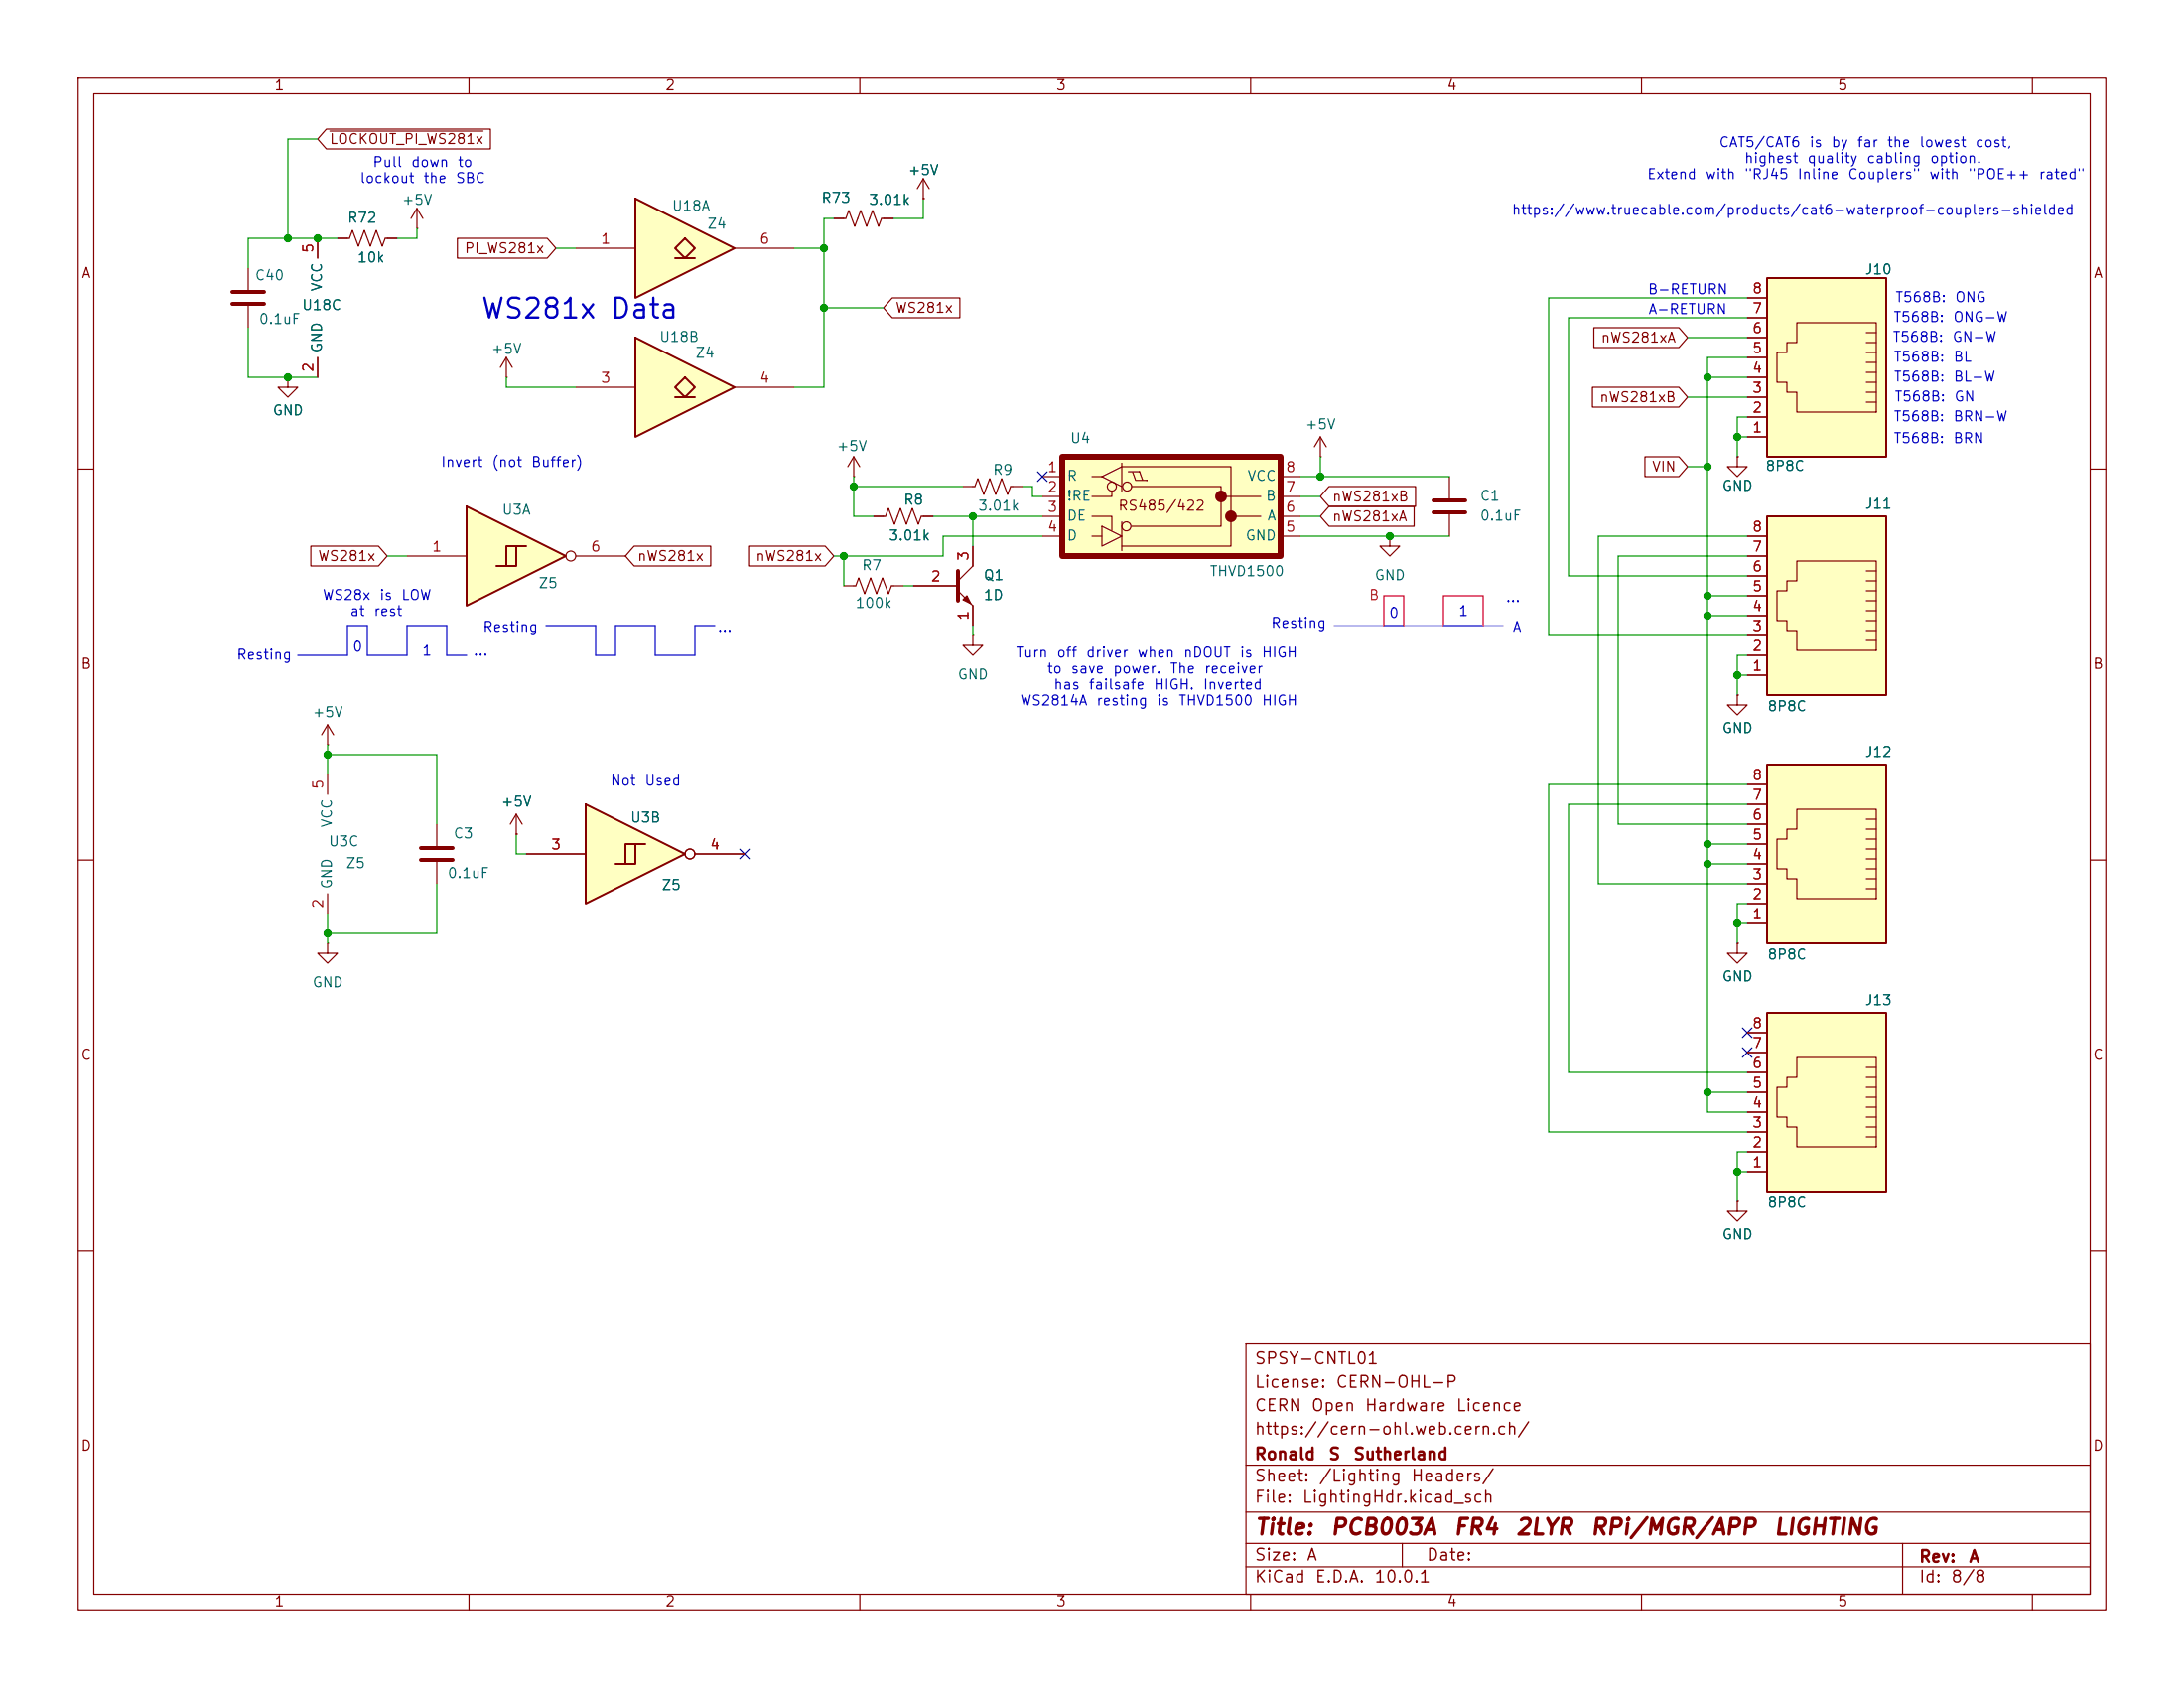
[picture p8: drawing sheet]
<svg xmlns="http://www.w3.org/2000/svg" width="279mm" height="216mm" viewBox="0 0 279 216" stroke-linecap="round" stroke-linejoin="round" font-family="sans-serif">
<g fill="none" stroke="#840000" stroke-width=".15">
<path d="M10 10h259.4v195.9h-259.4zM12 12h255.4v191.9h-255.4zM60 10v2M110 10v2M160 10v2M210 10v2M260 10v2M10 60h2M267.4 60h2M10 110h2M267.4 110h2M10 160h2"/>
<path d="M159.4 171.9h108v32h-108zM267.4 160h2M159.4 197.4h108M159.4 193.4h108M159.4 187.4h108M179.4 197.4v3M243.4 197.4v6.5M60 203.9v2M110 203.9v2M159.4 200.4h108M160 203.9v2M210 203.9v2"/>
<path d="M260 203.9v2"/>
</g>
<g fill="#ffffc2">
<path d="M74.9 102.9l12.7 6.3-12.7 6.4z"/>
<path d="M80 108h2.5l-3.8 2.5h1.3z"/>
<path d="M81.3 108v2.5h-1.3z"/>
</g>
<path d="M74.9 102.9l12.7 6.3-12.7 6.4zM81.3 108v2.5h-1.3M82.5 108h-2.5v2.5h-1.3" fill="none" stroke="#840000" stroke-width=".25"/>
<g fill="none" stroke="#840000" stroke-width=".15">
<path d="M31.7 34.3v2.8M31.7 39.1v2.8M40.6 30.5v2.5M40.6 45.7v2.6M64.8 48.3h.1M64.8 45.7l-.8 1.3M64.8 45.7l.7 1.3M64.8 45.7v2.6M107.9 74.9h1.6l.4-1 .7 2 .8-2 .7 2 .8-2 .8 2 .3-1h1.6M124.5 81.3v1.3h1.2l-1.2 1.2-1.3-1.2h1.3M124.5 81.3h.1M67.3 109.2h7.6"/>
<path d="M88.9 109.2h6.3M222.2 153.7v1.2h1.3l-1.3 1.3-1.2-1.3h1.2M222.2 153.7h.1"/>
<circle cx="88.3" cy="109.2" r=".63"/>
</g>
<path d="M29.7 37.3h4.1M29.7 38.9h4.1" fill="none" stroke="#840000" stroke-width=".51"/>
<path d="M135.9 58.4h27.9v12.7h-27.9z" fill="#ffffc2"/>
<g fill="none" stroke="#840000" stroke-width=".15">
<path d="M36.8 48.3v1.2h1.3l-1.3 1.3-1.2-1.3h1.2M36.8 48.3h.1M109.2 58.4l-.7 1.3M109.2 58.4l.8 1.3M109.2 58.4v2.6M143.5 59.2v.5h14v10.2h-14M109.2 61h.1M116.8 74.9h5.8M122.6 75.6l1.9 1.9v2.5M123.2 62.2h1.5l.4-1 .8 2 .7-2 .8 2 .7-2 .8 2 .4-1h1.5M124.5 69.9v2.5l-1.9 1.9M133.3 68.6h2.6"/>
<path d="M133.3 61h2.6M133.3 63.5h2.6M133.3 66h2.6M139.7 66h2.5v1.8M139.7 68.6h1.3M139.7 61h1.3M141 61l2.5-1.3v2.5zM141 67.3l2.5 1.3-2.5 1.3zM142.2 62.8v.7h-2.5M143.5 62.2v.7M143.5 66.8v3.6M144.3 60.3h1.5"/>
<path d="M144.8 62.2h11.4v5.1h-11.4M144.9 60.4l.4 1M145.3 61.4h1.4M145.8 60.4l.4 1M156.2 63.5h5.1M157.5 66h3.8M163.8 68.6h2.6M163.8 61h2.6M163.8 63.5h2.6M163.8 66h2.6M222.2 120.7v1.2h1.3l-1.3 1.3-1.2-1.3h1.2M222.2 120.7h.1"/>
<circle cx="142.2" cy="62.2" r=".58"/>
<circle cx="144.1" cy="67.3" r=".58"/>
<circle cx="144.2" cy="62.2" r=".58"/>
</g>
<path d="M135.9 58.4h27.9v12.7h-27.9z" fill="none" stroke="#840000" stroke-width=".76"/>
<g fill="#840000" stroke="#840000" stroke-width=".51">
<circle cx="156.2" cy="63.5" r=".5"/>
<circle cx="157.5" cy="66" r=".5"/>
</g>
<path d="M122.6 73v3.8" fill="none" stroke="#840000" stroke-width=".51"/>
<path d="M123.2 76.7l.5-.5 .5 1z" fill="#840000" stroke="#840000" stroke-width=".15"/>
<path d="M226.1 97.8h15.2v22.9h-15.2z" fill="#ffffc2"/>
<g fill="none" stroke="#840000" stroke-width=".15">
<path d="M223.5 118.1h2.6M223.5 115.6h2.6M223.5 113h2.6M223.5 110.5h2.6M223.5 108h2.6M223.5 105.4h2.6M223.5 102.9h2.6M223.5 100.3h2.6M229.9 103.5h10.1v11.4h-10.1v-2.5h-1.3v-1.3h-1.3v-3.8h1.3v-1.3h1.3zM238.8 108.6h1.2M238.8 109.9h1.2M238.8 111.1h1.2"/>
<path d="M238.8 112.4h1.2M238.8 113.7h1.2M238.8 107.3h1.2M238.8 104.8h1.2M238.8 106h1.2"/>
</g>
<path d="M226.1 97.8h15.2v22.9h-15.2z" fill="none" stroke="#840000" stroke-width=".25"/>
<g fill="#ffffc2">
<path d="M59.7 64.8l12.7 6.3-12.7 6.4z"/>
<path d="M64.8 69.9h2.5l-3.8 2.5h1.3z"/>
<path d="M66 69.9v2.5h-1.2z"/>
</g>
<path d="M59.7 64.8l12.7 6.3-12.7 6.4zM66 69.9v2.5h-1.2M67.3 69.9h-2.5v2.5h-1.3" fill="none" stroke="#840000" stroke-width=".25"/>
<g fill="none" stroke="#840000" stroke-width=".15">
<path d="M222.2 58.4v1.3h1.3l-1.3 1.3-1.2-1.3h1.2M222.2 58.4h.1M52.1 71.1h7.6M73.7 71.1h6.3"/>
<circle cx="73" cy="71.1" r=".63"/>
</g>
<path d="M81.3 25.4l12.7 6.4-12.7 6.3z" fill="#ffffc2"/>
<path d="M86.4 33h2.5" fill="none" stroke="#ffffc2" stroke-width=".13"/>
<path d="M86.4 31.8l1.2-1.3 1.3 1.3-1.3 1.2z" fill="#ffffc2"/>
<path d="M81.3 25.4l12.7 6.4-12.7 6.3zM86.4 31.8l1.2-1.3 1.3 1.3-1.3 1.2zM86.4 33h2.5" fill="none" stroke="#840000" stroke-width=".25"/>
<path d="M73.7 31.8h7.6M94 31.8h7.6" fill="none" stroke="#840000" stroke-width=".15"/>
<path d="M226.1 66h15.2v22.9h-15.2z" fill="#ffffc2"/>
<g fill="none" stroke="#840000" stroke-width=".15">
<path d="M223.5 78.7h2.6M223.5 76.2h2.6M223.5 73.7h2.6M223.5 71.1h2.6M223.5 68.6h2.6M229.9 71.8h10.1v11.4h-10.1v-2.6h-1.3v-1.2h-1.3v-3.8h1.3v-1.3h1.3zM238.8 76.8h1.2M238.8 78.1h1.2M238.8 79.4h1.2M238.8 75.6h1.2M238.8 73h1.2M238.8 74.3h1.2"/>
<path d="M223.5 86.4h2.6M223.5 83.8h2.6M223.5 81.3h2.6M238.8 80.6h1.2M238.8 81.9h1.2"/>
</g>
<path d="M226.1 66h15.2v22.9h-15.2z" fill="none" stroke="#840000" stroke-width=".25"/>
<path d="M226.1 35.6h15.2v22.8h-15.2z" fill="#ffffc2"/>
<g fill="none" stroke="#840000" stroke-width=".15">
<path d="M43.2 30.5h1.5l.4-1 .7 2 .8-2 .8 2 .7-2 .8 2 .4-1h1.5M53.3 29.2h.1M53.3 26.7l-.7 1.2M53.3 26.7l.8 1.2M53.3 26.7v2.5M223.5 38.1h2.6M223.5 55.9h2.6M223.5 53.3h2.6M223.5 50.8h2.6M223.5 48.3h2.6M223.5 45.7h2.6M223.5 43.2h2.6"/>
<path d="M223.5 40.6h2.6M229.9 41.3h10.1v11.4h-10.1v-2.5h-1.3v-1.3h-1.3v-3.8h1.3v-1.3h1.3zM238.8 46.4h1.2M238.8 47.6h1.2M238.8 48.9h1.2M238.8 50.2h1.2M238.8 51.4h1.2M238.8 45.1h1.2M238.8 42.5h1.2M238.8 43.8h1.2"/>
</g>
<path d="M226.1 35.6h15.2v22.8h-15.2z" fill="none" stroke="#840000" stroke-width=".25"/>
<path d="M226.1 129.5h15.2v22.9h-15.2z" fill="#ffffc2"/>
<g fill="none" stroke="#840000" stroke-width=".15">
<path d="M106.7 27.9h1.5l.4-1 .7 2.1 .8-2.1 .8 2.1 .7-2.1 .8 2.1 .4-1.1h1.5M185.4 61v2.8M185.4 65.8v2.8M41.9 95.3h.1M41.9 92.7l-.8 1.3M41.9 92.7l.8 1.3M41.9 92.7v2.6M41.9 120.7v1.2h1.3l-1.3 1.3-1.3-1.3h1.3M41.9 120.7h.1M223.5 139.7h2.6M223.5 137.2h2.6M223.5 134.6h2.6"/>
<path d="M223.5 132.1h2.6M229.9 135.3h10.1v11.4h-10.1v-2.6h-1.3v-1.2h-1.3v-3.8h1.3v-1.3h1.3zM238.8 139.1h1.2M238.8 136.5h1.2M238.8 137.8h1.2M223.5 149.9h2.6M223.5 147.3h2.6M223.5 144.8h2.6M223.5 142.2h2.6M238.8 140.3h1.2M238.8 141.6h1.2M238.8 142.9h1.2"/>
<path d="M238.8 144.1h1.2M238.8 145.4h1.2"/>
</g>
<path d="M226.1 129.5h15.2v22.9h-15.2z" fill="none" stroke="#840000" stroke-width=".25"/>
<path d="M183.4 64h4.1M183.4 65.5h4.1" fill="none" stroke="#840000" stroke-width=".51"/>
<path d="M81.3 43.2l12.7 6.3-12.7 6.4z" fill="#ffffc2"/>
<path d="M86.4 50.8h2.5" fill="none" stroke="#ffffc2" stroke-width=".13"/>
<path d="M87.6 48.3l1.3 1.2-1.3 1.3-1.2-1.3z" fill="#ffffc2"/>
<path d="M81.3 43.2l12.7 6.3-12.7 6.4zM86.4 50.8h2.5M87.6 48.3l1.3 1.2-1.3 1.3-1.2-1.3z" fill="none" stroke="#840000" stroke-width=".25"/>
<g fill="none" stroke="#840000" stroke-width=".15">
<path d="M41.8 16.5h20.9v2.6h-20.9l-1.2-1.3zM42.2 16.8h19.6M40.6 30.5v2.5M43.2 30.5h1.2M49.5 30.5h1.3M58.5 30.5h11.5l1.1 1.3-1.1 1.2h-11.5zM106.7 27.9h1.2M113 27.9h1.3M114.1 38.1h8.7v2.5h-8.7l-1.1-1.2zM118.1 25.4h.1M118.1 22.9l-.8 1.2M118.1 22.9l.8 1.2"/>
<path d="M118.1 22.9v2.5M223.5 38.1h2.6M36.8 48.3h.1M40.6 45.7v2.6M73.7 49.5h7.6M94 49.5h7.6M168.9 58.4h.1M168.9 55.9l-.8 1.3M168.9 55.9l.8 1.3M168.9 55.9v2.5M203.7 49.5h11.1l1.1 1.3-1.1 1.3h-11.1zM203.9 41.9h10.9l1.1 1.3-1.1 1.3h-10.9z"/>
<path d="M210.4 58.4h4.4l1.1 1.3-1.1 1.3h-4.4zM222.2 58.4h.1M223.5 55.9h2.6M223.5 53.3h2.6M223.5 50.8h2.6M223.5 48.3h2.6M223.5 45.7h2.6M223.5 43.2h2.6M223.5 40.6h2.6M39.8 69.8h8.6l1.1 1.3-1.1 1.3h-8.6zM81.1 69.8h9.8v2.6h-9.8l-1.1-1.3zM95.8 69.8h9.8l1.1 1.3-1.1 1.3h-9.8z"/>
<path d="M111.8 66h1.5l.4-1 .7 2.1 .8-2.1 .8 2.1 .7-2.1 .8 2.1 .4-1.1h1.5M116.8 74.9h5.8M124.5 69.9v2.5M124.5 77.5v2.5M170 64.8h10.9v2.5h-10.9l-1.1-1.3zM170 62.2h11.1v2.6h-11.1l-1.1-1.3zM177.8 68.6v1.3h1.3l-1.3 1.2-1.3-1.2h1.3M177.8 68.6h.1M223.5 78.7h2.6M223.5 76.2h2.6M223.5 73.7h2.6M223.5 71.1h2.6"/>
<path d="M223.5 68.6h2.6M41.9 99.1v2.5M222.2 88.9v1.3h1.3l-1.3 1.2-1.2-1.2h1.2M222.2 88.9h.1M223.5 86.4h2.6M223.5 83.8h2.6M223.5 81.3h2.6M41.9 114.3v2.5M55.9 105.4v2.8M55.9 110.2v2.8M66 106.7h.1M66 104.1l-.7 1.3"/>
<path d="M66 104.1l.8 1.3M66 104.1v2.6M67.3 109.2h7.6M88.9 109.2h6.3M223.5 118.1h2.6M223.5 115.6h2.6M223.5 113h2.6M223.5 110.5h2.6M223.5 108h2.6M223.5 105.4h2.6M223.5 102.9h2.6M223.5 100.3h2.6"/>
<path d="M222.2 120.7h.1M223.5 139.7h2.6M223.5 137.2h2.6M223.5 134.6h2.6M223.5 132.1h2.6M222.2 153.7h.1M223.5 149.9h2.6M223.5 147.3h2.6M223.5 144.8h2.6M223.5 142.2h2.6"/>
<circle cx="88.3" cy="109.2" r=".63"/>
</g>
<path d="M53.8 108.5h4.1M53.8 110h4.1" fill="none" stroke="#840000" stroke-width=".51"/>
<path d="M38.1 83.8h6.3v-3.8h2.6v3.8h5.1v-3.8h5v3.8h2.6M69.8 80h6.4v3.8h2.5v-3.8h5.1v3.8h5.1v-3.8h2.5" fill="none" stroke="#0000c2" stroke-width=".15"/>
<path d="M177 80v-3.8h2.6v3.8M184.7 80v-3.8h5v3.8" fill="none" stroke="#f00" stroke-width=".15"/>
<path d="M170.7 80h6.3M179.6 80h5.1M189.7 80h2.6" fill="none" stroke="#f0f" stroke-width=".15"/>
<path d="M177 80h2.6M184.7 80h5" fill="none" stroke="#00f" stroke-width=".15"/>
<g fill="none" stroke="#009600" stroke-width=".15">
<path d="M40.6 17.8h-3.8v12.7M43.2 30.5h-11.5v3.8M53.3 29.2v1.3h-2.5M71.1 31.8h2.6M101.6 31.8h3.8M105.4 39.4h7.6M106.7 27.9h-1.3v21.6h-3.8M118.1 25.4v2.5h-3.8M223.5 38.1h-25.4v43.2h25.4M31.7 41.9v6.4h8.9M64.8 48.3v1.2h8.9M168.9 58.4v2.6"/>
<path d="M215.9 43.2h7.6M215.9 50.8h7.6M215.9 59.7h2.5M218.4 48.3h5.1M222.2 55.9h1.3M223.5 53.3h-1.3v5.1M223.5 45.7h-5.1v96.5h5.1M223.5 40.6h-22.8v33.1h22.8M49.5 71.1h2.6M107.9 71.1v3.8M109.2 62.2h14M109.2 61v5h2.6"/>
<path d="M115.6 74.9h1.2M119.4 66h13.9M124.5 66v3.9M130.8 62.2h1.3v1.3h1.2M133.3 68.6h-12.7v2.5h-13.9M166.4 66h2.5M166.4 68.6h19M166.4 61h19M166.4 63.5h2.5M218.4 78.7h5.1M218.4 76.2h5.1M223.5 71.1h-16.5v34.3h16.5"/>
<path d="M223.5 68.6h-19v44.4h19M41.9 95.3v3.8M41.9 96.5h14v8.9M124.5 80v1.3M222.2 86.4h1.3M223.5 83.8h-1.3v5.1M41.9 116.8v3.9M55.9 113v6.4h-14M66 106.7v2.5h1.3M218.4 108h5.1M218.4 110.5h5.1M222.2 118.1h1.3"/>
<path d="M223.5 100.3h-25.4v44.5h25.4M223.5 102.9h-22.8v34.3h22.8M223.5 115.6h-1.3v5.1M218.4 139.7h5.1M222.2 149.9h1.3M223.5 147.3h-1.3v6.4"/>
</g>
<path d="M132.7 60.4l1.3 1.2M134 60.4l-1.3 1.2M94.6 108.6l1.3 1.2M95.9 108.6l-1.3 1.2M222.9 134l1.2 1.2M222.9 131.5l1.2 1.2M224.1 134l-1.2 1.2M224.1 131.5l-1.2 1.2" fill="none" stroke="#000084" stroke-width=".15"/>
<g fill="#009600" stroke="#009600" stroke-width=".13">
<circle cx="36.8" cy="48.3" r=".46"/>
<circle cx="40.6" cy="30.5" r=".46"/>
<circle cx="36.8" cy="30.5" r=".46"/>
<circle cx="41.9" cy="96.5" r=".46"/>
<circle cx="41.9" cy="119.4" r=".46"/>
<circle cx="218.4" cy="108" r=".46"/>
<circle cx="222.2" cy="86.4" r=".46"/>
<circle cx="218.4" cy="76.2" r=".46"/>
<circle cx="218.4" cy="78.7" r=".46"/>
<circle cx="105.4" cy="31.8" r=".46"/>
<circle cx="105.4" cy="39.4" r=".46"/>
<circle cx="109.2" cy="62.2" r=".46"/>
<circle cx="107.9" cy="71.1" r=".46"/>
<circle cx="218.4" cy="48.3" r=".46"/>
<circle cx="218.4" cy="59.7" r=".46"/>
<circle cx="222.2" cy="55.9" r=".46"/>
<circle cx="177.8" cy="68.6" r=".46"/>
<circle cx="168.9" cy="61" r=".46"/>
<circle cx="124.5" cy="66" r=".46"/>
<circle cx="218.4" cy="110.5" r=".46"/>
<circle cx="222.2" cy="118.1" r=".46"/>
<circle cx="218.4" cy="139.7" r=".46"/>
<circle cx="222.2" cy="149.9" r=".46"/>
</g>
<text font-size="2.5" fill="#0000c2" x="61.4" y="41.4">WS281x Data</text>
<g font-size="2" fill="#840000">
<text x="160.4" y="196.8">Title:</text>
<text x="170.1" y="196.8">PCB003A</text>
<text x="185.8" y="196.8">FR4</text>
<text x="193.8" y="196.8">2LYR</text>
<text x="203.3" y="196.8">RPi/MGR/APP</text>
<text x="226.8" y="196.8">LIGHTING</text>
</g>
<g font-size="1.5" fill="#840000">
<text x="160.4" y="177.9">License:</text>
<text x="160.4" y="174.9">SPSY-CNTL01</text>
<text x="170.8" y="177.9">CERN-OHL-P</text>
<text x="160.4" y="183.9">https://cern-ohl.web.cern.ch/</text>
<text x="160.4" y="180.9">CERN</text>
<text x="167.6" y="180.9">Open</text>
<text x="174.5" y="180.9">Hardware</text>
<text x="186.2" y="180.9">Licence</text>
<text x="160.4" y="189.9">Sheet:</text>
<text x="160.4" y="187.1">Ronald</text>
<text x="168.6" y="189.9">/Lighting</text>
<text x="169.9" y="187.1">S</text>
<text x="173" y="187.1">Sutherland</text>
<text x="180.4" y="189.9">Headers/</text>
<text x="160.4" y="192.6">File:</text>
<text x="166.5" y="192.6">LightingHdr.kicad_sch</text>
<text x="160.4" y="202.8">KiCad</text>
<text x="160.4" y="200">Size:</text>
<text x="167.1" y="200">A</text>
<text x="168.1" y="202.8">E.D.A.</text>
<text x="175.7" y="202.8">10.0.1</text>
<text x="182.4" y="200">Date:</text>
<text x="245.4" y="200.2">Rev:</text>
<text x="245.4" y="202.8">Id:</text>
<text x="249.5" y="202.8">8/8</text>
<text x="251.8" y="200.2">A</text>
</g>
<g font-size="1.3" fill="#840000">
<text x="35" y="11.9">1</text>
<text x="85" y="11.9">2</text>
<text x="135" y="11.9">3</text>
<text x="185" y="11.9">4</text>
<text x="235" y="11.9">5</text>
<text x="42.1" y="18.7">LOCKOUT_PI_WS281x</text>
<text x="10.3" y="35.9">A</text>
<text x="59.3" y="32.7">PI_WS281x</text>
<text x="267.7" y="35.9">A</text>
<text x="114.5" y="40.3">WS281x</text>
<text x="204.7" y="44.1">nWS281xA</text>
<text x="204.5" y="51.8">nWS281xB</text>
<text x="143" y="65.6">RS485/422</text>
<text x="170.3" y="64.5">nWS281xB</text>
<text x="211.2" y="60.6">VIN</text>
<text x="170.3" y="67">nWS281xA</text>
<text x="40.6" y="72.1">WS281x</text>
<text x="81.4" y="72.1">nWS281x</text>
<text x="96.6" y="72.1">nWS281x</text>
<text x="10.3" y="85.9">B</text>
<text x="267.7" y="85.9">B</text>
<text x="10.3" y="135.9">C</text>
<text x="267.7" y="135.9">C</text>
<text x="10.3" y="185.9">D</text>
<text x="267.7" y="185.9">D</text>
<text x="35" y="205.8">1</text>
<text x="85" y="205.8">2</text>
<text x="135" y="205.8">3</text>
<text x="185" y="205.8">4</text>
<text x="235" y="205.8">5</text>
</g>
<g font-size="1.3" fill="#0000c2">
<text x="45.9" y="23.7">lockout</text>
<text x="47.6" y="21.7">Pull</text>
<text x="52.5" y="21.7">down</text>
<text x="54.1" y="23.7">the</text>
<text x="58.2" y="23.7">SBC</text>
<text x="58.4" y="21.7">to</text>
<text x="210.6" y="23.2">Extend</text>
<text x="218.1" y="23.2">with</text>
<text x="219.8" y="19.1">CAT5/CAT6</text>
<text x="223" y="21.2">highest</text>
<text x="223.1" y="23.2">&quot;RJ45</text>
<text x="229.9" y="23.2">Inline</text>
<text x="231.1" y="21.2">quality</text>
<text x="231.4" y="19.1">is</text>
<text x="234.2" y="19.1">by</text>
<text x="236.3" y="23.2">Couplers&quot;</text>
<text x="237.5" y="19.1">far</text>
<text x="238.7" y="21.2">cabling</text>
<text x="241.3" y="19.1">the</text>
<text x="245.4" y="19.1">lowest</text>
<text x="246.7" y="23.2">with</text>
<text x="246.8" y="21.2">option.</text>
<text x="251.7" y="23.2">&quot;POE++</text>
<text x="252.6" y="19.1">cost,</text>
<text x="260.7" y="23.2">rated&quot;</text>
<text x="193.3" y="27.8">https://www.truecable.com/products/cat6-waterproof-couplers-shielded</text>
<text x="210.7" y="38">B-RETURN</text>
<text x="210.8" y="40.5">A-RETURN</text>
<text x="242.1" y="41.5">T568B:</text>
<text x="242.4" y="39">T568B:</text>
<text x="249.8" y="41.5">ONG-W</text>
<text x="250" y="39">ONG</text>
<text x="242" y="44">T568B:</text>
<text x="242.2" y="46.6">T568B:</text>
<text x="249.7" y="44">GN-W</text>
<text x="249.8" y="46.6">BL</text>
<text x="242.2" y="49.1">T568B:</text>
<text x="242.3" y="51.7">T568B:</text>
<text x="249.8" y="49.1">BL-W</text>
<text x="249.9" y="51.7">GN</text>
<text x="242.1" y="57">T568B:</text>
<text x="242.2" y="54.2">T568B:</text>
<text x="249.8" y="57">BRN</text>
<text x="249.8" y="54.2">BRN-W</text>
<text x="56.3" y="60">Invert</text>
<text x="62.8" y="60">(not</text>
<text x="67.9" y="60">Buffer)</text>
<text x="41.2" y="77.1">WS28x</text>
<text x="48.4" y="77.1">is</text>
<text x="51.2" y="77.1">LOW</text>
<text x="192.5" y="77.3">...</text>
<text x="44.7" y="79.1">at</text>
<text x="45" y="83.7">0</text>
<text x="47.7" y="79.1">rest</text>
<text x="61.7" y="81.1">Resting</text>
<text x="91.7" y="81.1">...</text>
<text x="162.5" y="80.6">Resting</text>
<text x="177.6" y="79.4">0</text>
<text x="186.5" y="79.1">1</text>
<text x="30.2" y="84.7">Resting</text>
<text x="53.9" y="84.2">1</text>
<text x="60.5" y="84.2">...</text>
<text x="129.9" y="84.4">Turn</text>
<text x="133.8" y="86.5">to</text>
<text x="134.7" y="88.5">has</text>
<text x="135.1" y="84.4">off</text>
<text x="136.9" y="86.5">save</text>
<text x="138.8" y="84.4">driver</text>
<text x="139.2" y="88.5">failsafe</text>
<text x="142.3" y="86.5">power.</text>
<text x="145.4" y="84.4">when</text>
<text x="147.5" y="88.5">HIGH.</text>
<text x="149.6" y="86.5">The</text>
<text x="151.3" y="84.4">nDOUT</text>
<text x="153.8" y="88.5">Inverted</text>
<text x="154" y="86.5">receiver</text>
<text x="158.5" y="84.4">is</text>
<text x="161.3" y="84.4">HIGH</text>
<text x="130.4" y="90.5">WS2814A</text>
<text x="140.2" y="90.5">resting</text>
<text x="147.9" y="90.5">is</text>
<text x="150.7" y="90.5">THVD1500</text>
<text x="161.3" y="90.5">HIGH</text>
<text x="78" y="100.8">Not</text>
<text x="82.4" y="100.8">Used</text>
</g>
<g font-size="1.3" fill="#006464">
<text x="116.1" y="22.7">+5V</text>
<text x="44.4" y="28.8">R72</text>
<text x="51.3" y="26.5">+5V</text>
<text x="85.9" y="27.3">U18A</text>
<text x="90.4" y="29.6">Z4</text>
<text x="105" y="26.3">R73</text>
<text x="111.1" y="26.5">3.01k</text>
<text x="45.6" y="33.9">10k</text>
<text x="238.5" y="35.4">J10</text>
<text x="32.5" y="36.2">C40</text>
<text x="33" y="41.8">0.1uF</text>
<text x="38.5" y="40">U18C</text>
<text x="41.5" y="37.4" transform="rotate(-90 41.5 37.4)">VCC</text>
<text x="41.5" y="45.2" transform="rotate(-90 41.5 45.2)">GND</text>
<text x="62.7" y="45.6">+5V</text>
<text x="84.3" y="44">U18B</text>
<text x="88.9" y="46.1">Z4</text>
<text x="34.8" y="53.4">GND</text>
<text x="106.9" y="58">+5V</text>
<text x="136.8" y="57">U4</text>
<text x="166.9" y="55.2">+5V</text>
<text x="115.5" y="64.9">R8</text>
<text x="125" y="65.6">3.01k</text>
<text x="126.9" y="61.1">R9</text>
<text x="136.4" y="61.8">R</text>
<text x="136.4" y="64.4">!RE</text>
<text x="159.5" y="61.8">VCC</text>
<text x="161.8" y="64.4">B</text>
<text x="189.2" y="64.4">C1</text>
<text x="220.2" y="63.1">GND</text>
<text x="225.8" y="60.6">8P8C</text>
<text x="238.5" y="65.4">J11</text>
<text x="64.1" y="66.1">U3A</text>
<text x="113.6" y="69.4">3.01k</text>
<text x="136.4" y="66.9">DE</text>
<text x="136.4" y="69.4">D</text>
<text x="159.2" y="69.4">GND</text>
<text x="162" y="66.9">A</text>
<text x="189.2" y="66.9">0.1uF</text>
<text x="68.8" y="75.5">Z5</text>
<text x="110.2" y="73.3">R7</text>
<text x="125.7" y="77.1">1D</text>
<text x="125.7" y="74.5">Q1</text>
<text x="154.7" y="74">THVD1500</text>
<text x="175.8" y="74.5">GND</text>
<text x="109.3" y="78.1">100k</text>
<text x="122.4" y="87.2">GND</text>
<text x="39.9" y="92">+5V</text>
<text x="220.2" y="94.1">GND</text>
<text x="226" y="91.3">8P8C</text>
<text x="238.5" y="97.1">J12</text>
<text x="42.8" y="105.9" transform="rotate(-90 42.8 105.9)">VCC</text>
<text x="57.9" y="107.5">C3</text>
<text x="64" y="103.5">+5V</text>
<text x="80.5" y="105.5">U3B</text>
<text x="41.9" y="108.6">U3C</text>
<text x="42.8" y="113.8" transform="rotate(-90 42.8 113.8)">GND</text>
<text x="44.2" y="111.4">Z5</text>
<text x="57.2" y="112.6">0.1uF</text>
<text x="84.5" y="114.1">Z5</text>
<text x="220.2" y="125.8">GND</text>
<text x="226" y="123">8P8C</text>
<text x="39.9" y="126.6">GND</text>
<text x="238.5" y="128.9">J13</text>
<text x="226" y="154.8">8P8C</text>
<text x="220.2" y="158.9">GND</text>
</g>
<g font-size="1.3" fill="#a90000">
<text x="40.4" y="32.5" transform="rotate(-90 40.4 32.5)">5</text>
<text x="76.8" y="31.5">1</text>
<text x="97.1" y="31.5">6</text>
<text x="224.1" y="40.4">7</text>
<text x="224.1" y="37.8">8</text>
<text x="40.4" y="47.7" transform="rotate(-90 40.4 47.7)">2</text>
<text x="224.1" y="45.5">5</text>
<text x="224.1" y="42.9">6</text>
<text x="76.8" y="49.3">3</text>
<text x="97.1" y="49.3">4</text>
<text x="224.1" y="53.1">2</text>
<text x="224.1" y="50.5">3</text>
<text x="224.1" y="48">4</text>
<text x="224.1" y="55.6">1</text>
<text x="133.9" y="60.7">1</text>
<text x="133.9" y="63.2">2</text>
<text x="133.9" y="65.8">3</text>
<text x="164.4" y="65.8">6</text>
<text x="164.4" y="63.2">7</text>
<text x="164.4" y="60.7">8</text>
<text x="55.2" y="70.9">1</text>
<text x="75.5" y="70.9">6</text>
<text x="124.2" y="71.8" transform="rotate(-90 124.2 71.8)">3</text>
<text x="133.9" y="68.3">4</text>
<text x="164.4" y="68.3">5</text>
<text x="224.1" y="70.9">7</text>
<text x="224.1" y="68.3">8</text>
<text x="119" y="74.7">2</text>
<text x="224.1" y="75.9">5</text>
<text x="224.1" y="73.4">6</text>
<text x="124.2" y="79.4" transform="rotate(-90 124.2 79.4)">1</text>
<text x="224.1" y="83.6">2</text>
<text x="224.1" y="81">3</text>
<text x="224.1" y="78.5">4</text>
<text x="224.1" y="86.1">1</text>
<text x="41.7" y="101" transform="rotate(-90 41.7 101)">5</text>
<text x="224.1" y="100.1">8</text>
<text x="224.1" y="107.7">5</text>
<text x="224.1" y="105.2">6</text>
<text x="224.1" y="102.6">7</text>
<text x="70.4" y="109">3</text>
<text x="90.7" y="109">4</text>
<text x="224.1" y="112.8">3</text>
<text x="224.1" y="110.2">4</text>
<text x="41.7" y="116.3" transform="rotate(-90 41.7 116.3)">2</text>
<text x="224.1" y="117.9">1</text>
<text x="224.1" y="115.3">2</text>
<text x="224.1" y="131.8">8</text>
<text x="224.1" y="136.9">6</text>
<text x="224.1" y="134.4">7</text>
<text x="224.1" y="142">4</text>
<text x="224.1" y="139.4">5</text>
<text x="224.1" y="149.6">1</text>
<text x="224.1" y="147.1">2</text>
<text x="224.1" y="144.5">3</text>
</g>
<text font-size="1.3" fill="#f00" x="175" y="77.1">B</text>
<text font-size="1.3" fill="#00f" x="193.4" y="81.1">A</text>
</svg>
